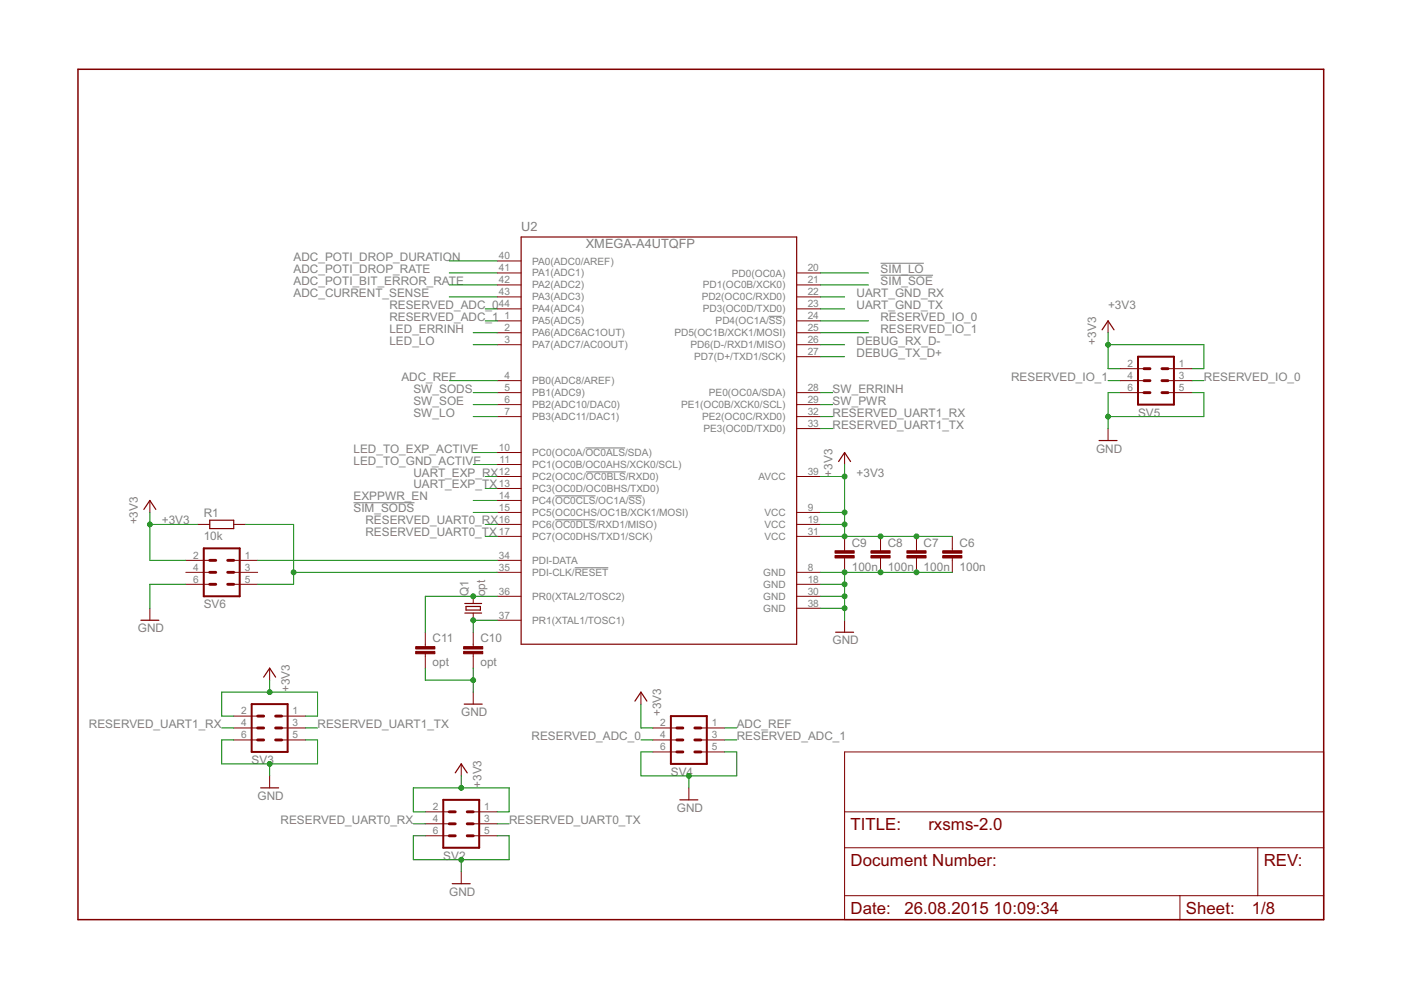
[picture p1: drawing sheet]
<svg xmlns="http://www.w3.org/2000/svg" width="297mm" height="210mm" viewBox="0 0 297 210" stroke-linecap="round" stroke-linejoin="round" font-family="sans-serif">
<path d="M186.7 58.4h11.1M186.7 55.8h9.2M163 67.1h2.8M124.1 95h8.4M75 106.6h12.9M117.7 105.1h8.6M117.7 110.2h8.6M124.2 100.1h8.5M133.3 105.1h2.8M121.9 120.4h7.1" fill="none" stroke="#808080" stroke-width=".21"/>
<g fill="none" stroke="#800000" stroke-width=".25">
<path d="M110.5 50.2h58.4v86.4h-58.4zM233.7 69.9l1.2-1.9 1.3 1.9M177.8 97.9l1.3-2 1.2 2M233 93.4h3.8M30.5 108l1.3-1.9 1.2 1.9M44.5 110.3h5.1v1.8h-5.1zM29.9 131.5h3.8M98.6 128h3.5M98.6 130h3.5M98.8 128.6h3.1v.7h-3.1zM177.2 134h3.8M55.9 143.6l1.3-1.9 1.2 1.9"/>
<path d="M98.4 149.3h3.8M134.6 148.7l1.3-2 1.3 2M55.3 167h3.8M96.5 163.9l1.3-1.9 1.3 1.9M144.1 169.6h3.9M95.9 187.4h3.8"/>
</g>
<g fill="none" stroke="#800000" stroke-width=".21">
<path d="M105.4 55.3h5.1M105.4 57.9h5.1M168.9 57.9h5.1M105.4 60.4h5.1M105.4 62.9h5.1M105.4 65.5h5.1M105.4 68h5.1M105.4 70.5h5.1M105.4 73.1h5.1M168.9 60.4h5.1M168.9 62.9h5.1M168.9 65.5h5.1"/>
<path d="M168.9 68h5.1M168.9 70.5h5.1M168.9 73.1h5.1M168.9 75.6h5.1M234.9 68v2.5M237.5 78.2h5M247.6 78.2h5.1M105.4 80.7h5.1M105.4 83.2h5.1M105.4 85.8h5.1M105.4 88.3h5.1M105.4 95.9h5.1"/>
<path d="M105.4 98.5h5.1M168.9 83.2h5.1M168.9 85.8h5.1M168.9 88.3h5.1M168.9 90.9h5.1M179.1 95.9v2.6M234.9 90.9v2.5M237.5 80.7h5M237.5 83.2h5M247.6 80.7h5.1M247.6 83.2h5.1M31.8 106.1v2.5"/>
<path d="M39.4 118.8h5.1M41.9 111.2h2.6M49.6 111.2h2.5M49.6 118.8h5M105.4 101h5.1M105.4 103.6h5.1M105.4 106.1h5.1M105.4 108.6h5.1M105.4 111.2h5.1M105.4 113.7h5.1M105.4 118.8h5.1M168.9 101h5.1"/>
<path d="M168.9 108.6h5.1M168.9 111.2h5.1M168.9 113.7h5.1M179.1 113.7v3.1M179.1 118.3v3M186.7 113.7v3.1M186.7 118.3v3M194.3 113.7v3.1M194.3 118.3v3M201.9 113.7v3.1M201.9 118.3v3M31.8 129v2.5"/>
<path d="M39.4 121.3h5.1M39.4 123.9h5.1M49.6 121.3h5M49.6 123.9h5M90.2 134v3.1M90.2 138.6v3.1M100.3 126.4v1.6M100.3 130v1.5M100.3 134v3.1M100.3 138.6v3.1M105.4 121.3h5.1M105.4 126.4h5.1"/>
<path d="M105.4 131.5h5.1M168.9 121.3h5.1M168.9 123.9h5.1M168.9 126.4h5.1M168.9 129h5.1M179.1 131.5v2.5M49.6 151.8h5M49.6 154.3h5M49.6 156.9h5M57.2 141.7v2.5M59.7 151.8h5.1M59.7 154.3h5.1"/>
<path d="M59.7 156.9h5.1M100.3 146.7v2.6M135.9 146.7v2.6M138.4 159.4h5.1M138.4 154.3h5.1M138.4 156.9h5.1M148.6 159.4h5.1M148.6 154.3h5.1M148.6 156.9h5.1M179.1 159.4h101.5v35.6h-101.5zM57.2 164.5v2.5M90.2 172.1h5"/>
<path d="M90.2 174.7h5M90.2 177.2h5M97.8 162v2.5M100.3 172.1h5.1M100.3 174.7h5.1M100.3 177.2h5.1M146 167v2.6M179.1 179.7h101.5M179.1 172.1h101.5M266.7 179.7v10.2M97.8 184.8v2.6M179.1 189.9h101.5"/>
<path d="M250.2 189.9v5.1"/>
</g>
<path d="M16.5 14.7h264.1v180.3h-264.1z" fill="none" stroke="#800000" stroke-width=".32"/>
<g fill="#800000" stroke="#800000" stroke-width=".21">
<path d="M199.9 117.8h4v.5h-4z"/>
<path d="M199.9 116.8h4v.5h-4z"/>
<path d="M192.3 117.8h4v.5h-4z"/>
<path d="M192.3 116.8h4v.5h-4z"/>
<path d="M184.7 117.8h4v.5h-4z"/>
<path d="M184.7 116.8h4v.5h-4z"/>
<path d="M177 117.8h4.1v.5h-4.1z"/>
<path d="M177 116.8h4.1v.5h-4.1z"/>
<path d="M98.3 138.1h4.1v.5h-4.1z"/>
<path d="M98.3 137.1h4.1v.5h-4.1z"/>
<path d="M88.1 138.1h4.1v.5h-4.1z"/>
<path d="M88.1 137.1h4.1v.5h-4.1z"/>
</g>
<path d="M241.3 75.6h7.6v10.2h-7.6zM43.2 116.3h7.6v10.1h-7.6zM53.4 149.3h7.6v10.1h-7.6zM142.2 151.8h7.7v10.2h-7.7zM94 169.6h7.6v10.1h-7.6z" fill="none" stroke="#800000" stroke-width=".42"/>
<g fill="none" stroke="#800000" stroke-width=".61">
<path d="M242.5 78.2h1.3M246.4 78.2h1.2M242.5 83.2h1.3M242.5 80.7h1.3M246.4 83.2h1.2M246.4 80.7h1.2M44.5 118.8h1.2M48.3 118.8h1.3M44.5 123.9h1.2M44.5 121.3h1.2M48.3 123.9h1.3M48.3 121.3h1.3"/>
<path d="M54.6 156.9h1.3M54.6 154.3h1.3M54.6 151.8h1.3M58.4 156.9h1.3M58.4 154.3h1.3M58.4 151.8h1.3M143.5 156.9h1.3M143.5 154.3h1.3M143.5 159.4h1.3M147.3 156.9h1.3M147.3 154.3h1.3M147.3 159.4h1.3"/>
<path d="M95.2 177.2h1.3M95.2 174.7h1.3M95.2 172.1h1.3M99.1 177.2h1.2M99.1 174.7h1.2M99.1 172.1h1.2"/>
</g>
<g fill="none" stroke="#008000" stroke-width=".21">
<path d="M95.2 55.3h10.2M95.2 57.9h10.2M174 57.9h10.1M95.2 62.9h10.2M95.2 60.4h10.2M100.3 73.1h5.1M100.3 70.5h5.1M102.9 65.5h2.5M102.9 68h2.5M174 73.1h5.1M174 62.9h5.1M174 75.6h5.1"/>
<path d="M174 65.5h5.1M174 60.4h10.1M174 70.5h10.1M174 68h10.1M234.9 70.5v7.7h2.6M234.9 73.1h20.3v5.1h-2.5M95.2 80.7h10.2M100.3 83.2h5.1M100.3 88.3h5.1M100.3 85.8h5.1M100.3 95.9h5.1M100.3 98.5h5.1"/>
<path d="M174 83.2h2.5M174 88.3h2.5M174 90.9h2.5M174 85.8h2.5M179.1 98.5v15.2M234.9 80.7h2.6M237.5 83.2h-2.6v7.7M252.7 83.2h2.5v5.1h-20.3M252.7 80.7h2.5M31.8 111.2h10.1M31.8 108.6v10.2h7.6M52.1 111.2h10.2v12.7h-7.7"/>
<path d="M54.6 118.8h50.8M100.3 108.6h5.1M100.3 106.1h5.1M102.9 101h2.5M102.9 113.7h2.5M102.9 111.2h2.5M102.9 103.6h2.5M174 101h5.1M174 113.7h27.9M174 111.2h5.1M174 108.6h5.1M39.4 123.9h-7.6v5.1"/>
<path d="M62.3 121.3h43.1M105.4 126.4h-15.2v7.6M105.4 131.5h-5.1v2.5M174 121.3h27.9M174 123.9h5.1M174 126.4h5.1M174 129h5.1M179.1 121.3v10.2M47 154.3h2.6M49.6 151.8h-2.6v-5.1h20.3v5.1h-2.5M49.6 156.9h-2.6v5.1h20.3v-5.1h-2.5M57.2 144.2v2.5"/>
<path d="M64.8 154.3h2.5M90.2 141.7v2.5h10.1M100.3 141.7v5M135.9 149.3v5h2.5M135.9 156.9h2.5M138.4 159.4h-2.5v5.1h20.3v-5.1h-2.5M153.7 154.3h2.5M153.7 156.9h2.5M57.2 162v2.5M87.6 174.7h2.6M90.2 172.1h-2.6v-5.1h20.3v5.1h-2.5M90.2 177.2h-2.6v5.1h20.3v-5.1h-2.5"/>
<path d="M97.8 164.5v2.5M105.4 174.7h2.5M146 164.5v2.5M97.8 182.3v2.5"/>
</g>
<g fill="#008000" stroke="#008000" stroke-width=".21">
<circle cx="186.7" cy="113.7" r=".51"/>
<circle cx="179.1" cy="113.7" r=".51"/>
<circle cx="179.1" cy="101" r=".51"/>
<circle cx="179.1" cy="111.2" r=".51"/>
<circle cx="179.1" cy="108.6" r=".51"/>
<circle cx="194.3" cy="113.7" r=".51"/>
<circle cx="31.8" cy="111.2" r=".51"/>
<circle cx="57.2" cy="146.7" r=".51"/>
<circle cx="234.9" cy="73.1" r=".51"/>
<circle cx="97.8" cy="167" r=".51"/>
<circle cx="179.1" cy="123.9" r=".51"/>
<circle cx="179.1" cy="126.4" r=".51"/>
<circle cx="179.1" cy="129" r=".51"/>
<circle cx="186.7" cy="121.3" r=".51"/>
<circle cx="194.3" cy="121.3" r=".51"/>
<circle cx="179.1" cy="121.3" r=".51"/>
<circle cx="100.3" cy="144.2" r=".51"/>
<circle cx="234.9" cy="88.3" r=".51"/>
<circle cx="57.2" cy="162" r=".51"/>
<circle cx="97.8" cy="182.3" r=".51"/>
<circle cx="146" cy="164.5" r=".51"/>
<circle cx="100.3" cy="131.5" r=".51"/>
<circle cx="100.3" cy="126.4" r=".51"/>
<circle cx="62.3" cy="121.3" r=".51"/>
</g>
<g font-size="4" fill="#800000">
<text x="180.3" y="175.9">TITLE:</text>
<text x="196.8" y="175.9">rxsms-2.0</text>
<text x="180.3" y="183.6">Document Number:</text>
<text x="267.9" y="183.6">REV:</text>
<text x="180.3" y="193.7">Date:</text>
<text x="191.8" y="193.7">26.08.2015</text>
<text x="210.7" y="193.7">10:09:34</text>
<text x="251.4" y="193.7">Sheet:</text>
<text x="265.4" y="193.7">1/8</text>
</g>
<g font-size="3" fill="#808080">
<text x="110.5" y="49">U2</text>
<text x="124.2" y="52.5">XMEGA-A4UTQFP</text>
</g>
<g font-size="2.8" fill="#808080">
<text x="62.2" y="55.3">ADC_POTI_DROP_DURATION</text>
<text x="62.2" y="57.9">ADC_POTI_DROP_RATE</text>
<text x="186.7" y="57.9">SIM_LO</text>
<text x="62.2" y="62.9">ADC_CURRENT_SENSE</text>
<text x="62.2" y="60.4">ADC_POTI_BIT_ERROR_RATE</text>
<text x="82.6" y="65.5">RESERVED_ADC_0</text>
<text x="181.6" y="65.5">UART_GND_TX</text>
<text x="181.6" y="62.9">UART_GND_RX</text>
<text x="186.7" y="60.4">SIM_SOE</text>
<text x="234.9" y="65.5">+3V3</text>
<text x="82.6" y="70.6">LED_ERRINH</text>
<text x="82.6" y="68">RESERVED_ADC_1</text>
<text x="186.7" y="68">RESERVED_IO_0</text>
<text x="186.7" y="70.6">RESERVED_IO_1</text>
<text x="82.6" y="73.1">LED_LO</text>
<text x="181.6" y="73.1">DEBUG_RX_D-</text>
<text x="181.6" y="75.6">DEBUG_TX_D+</text>
<text x="232.4" y="73.1" transform="rotate(-90 232.4 73.1)">+3V3</text>
<text x="85.1" y="80.7">ADC_REF</text>
<text x="87.6" y="83.3">SW_SODS</text>
<text x="176.5" y="83.3">SW_ERRINH</text>
<text x="214.4" y="80.7">RESERVED_IO_1</text>
<text x="255.2" y="80.7">RESERVED_IO_0</text>
<text x="87.6" y="85.8">SW_SOE</text>
<text x="87.6" y="88.3">SW_LO</text>
<text x="176.5" y="88.3">RESERVED_UART1_RX</text>
<text x="176.5" y="85.8">SW_PWR</text>
<text x="241.3" y="88.3">SV5</text>
<text x="74.9" y="96">LED_TO_EXP_ACTIVE</text>
<text x="176.5" y="90.9">RESERVED_UART1_TX</text>
<text x="232.4" y="96">GND</text>
<text x="74.9" y="98.5">LED_TO_GND_ACTIVE</text>
<text x="87.6" y="101">UART_EXP_RX</text>
<text x="176.5" y="101" transform="rotate(-90 176.5 101)">+3V3</text>
<text x="181.6" y="101">+3V3</text>
<text x="74.9" y="106.1">EXPPWR_EN</text>
<text x="87.6" y="103.6">UART_EXP_TX</text>
<text x="29.2" y="111.2" transform="rotate(-90 29.2 111.2)">+3V3</text>
<text x="34.3" y="111.2">+3V3</text>
<text x="43.2" y="109.7">R1</text>
<text x="74.9" y="108.6">SIM_SODS</text>
<text x="77.5" y="111.2">RESERVED_UART0_RX</text>
<text x="77.5" y="113.7">RESERVED_UART0_TX</text>
<text x="43.2" y="114.5">10k</text>
<text x="180.6" y="115.9">C9</text>
<text x="188.2" y="115.9">C8</text>
<text x="195.8" y="115.9">C7</text>
<text x="203.4" y="115.9">C6</text>
<text x="180.6" y="121">100n</text>
<text x="188.2" y="121">100n</text>
<text x="195.8" y="121">100n</text>
<text x="203.4" y="121">100n</text>
<text x="43.2" y="129">SV6</text>
<text x="99.3" y="126.4" transform="rotate(-90 99.3 126.4)">Q1</text>
<text x="102.9" y="126.4" transform="rotate(-90 102.9 126.4)">opt</text>
<text x="29.2" y="134">GND</text>
<text x="91.7" y="136.2">C11</text>
<text x="101.9" y="136.2">C10</text>
<text x="176.5" y="136.6">GND</text>
<text x="91.7" y="141.3">opt</text>
<text x="101.9" y="141.3">opt</text>
<text x="61.5" y="146.7" transform="rotate(-90 61.5 146.7)">+3V3</text>
<text x="18.9" y="154.4">RESERVED_UART1_RX</text>
<text x="67.3" y="154.4">RESERVED_UART1_TX</text>
<text x="97.8" y="151.8">GND</text>
<text x="140.2" y="151.8" transform="rotate(-90 140.2 151.8)">+3V3</text>
<text x="156.2" y="154.4">ADC_REF</text>
<text x="53.4" y="162">SV3</text>
<text x="112.7" y="156.9">RESERVED_ADC_0</text>
<text x="156.2" y="156.9">RESERVED_ADC_1</text>
<text x="102.1" y="167.1" transform="rotate(-90 102.1 167.1)">+3V3</text>
<text x="142.2" y="164.5">SV4</text>
<text x="54.6" y="169.6">GND</text>
<text x="143.5" y="172.1">GND</text>
<text x="59.5" y="174.7">RESERVED_UART0_RX</text>
<text x="108" y="174.7">RESERVED_UART0_TX</text>
<text x="94" y="182.3">SV2</text>
<text x="95.3" y="189.9">GND</text>
</g>
<g font-size="2.4" fill="#808080">
<text x="105.8" y="55">40</text>
<text x="105.8" y="57.5">41</text>
<text x="112.8" y="56.1">PA0(ADC0/AREF)</text>
<text x="112.8" y="58.6">PA1(ADC1)</text>
<text x="155.2" y="58.6">PD0(OC0A)</text>
<text x="171.2" y="57.5">20</text>
<text x="105.8" y="60">42</text>
<text x="105.8" y="62.6">43</text>
<text x="105.8" y="65.1">44</text>
<text x="112.8" y="61.2">PA2(ADC2)</text>
<text x="112.8" y="63.7">PA3(ADC3)</text>
<text x="148.8" y="63.7">PD2(OC0C/RXD0)</text>
<text x="149" y="61.2">PD1(OC0B/XCK0)</text>
<text x="171.2" y="60">21</text>
<text x="171.2" y="62.6">22</text>
<text x="171.2" y="65.1">23</text>
<text x="107" y="67.7">1</text>
<text x="107" y="70.2">2</text>
<text x="112.8" y="66.2">PA4(ADC4)</text>
<text x="112.8" y="68.8">PA5(ADC5)</text>
<text x="112.8" y="71.3">PA6(ADC6AC1OUT)</text>
<text x="143" y="71.3">PD5(OC1B/XCK1/MOSI)</text>
<text x="149" y="66.2">PD3(OC0D/TXD0)</text>
<text x="151.7" y="68.8">PD4(OC1A/SS)</text>
<text x="171.2" y="67.7">24</text>
<text x="171.2" y="70.2">25</text>
<text x="107" y="72.7">3</text>
<text x="112.8" y="73.9">PA7(ADC7/AC0OUT)</text>
<text x="146.4" y="73.9">PD6(D-/RXD1/MISO)</text>
<text x="147.2" y="76.4">PD7(D+/TXD1/SCK)</text>
<text x="171.2" y="72.7">26</text>
<text x="171.2" y="75.3">27</text>
<text x="239" y="77.8">2</text>
<text x="250" y="77.8">1</text>
<text x="107" y="80.4">4</text>
<text x="107" y="82.9">5</text>
<text x="112.8" y="81.5">PB0(ADC8/AREF)</text>
<text x="171.2" y="82.9">28</text>
<text x="239" y="80.4">4</text>
<text x="239" y="82.9">6</text>
<text x="250" y="80.4">3</text>
<text x="250" y="82.9">5</text>
<text x="107" y="85.4">6</text>
<text x="107" y="88">7</text>
<text x="112.8" y="84">PB1(ADC9)</text>
<text x="112.8" y="86.6">PB2(ADC10/DAC0)</text>
<text x="112.8" y="89.1">PB3(ADC11/DAC1)</text>
<text x="144.4" y="86.6">PE1(OC0B/XCK0/SCL)</text>
<text x="148.9" y="89.1">PE2(OC0C/RXD0)</text>
<text x="150.3" y="84">PE0(OC0A/SDA)</text>
<text x="171.2" y="85.4">29</text>
<text x="171.2" y="88">32</text>
<text x="105.8" y="95.6">10</text>
<text x="149.1" y="91.6">PE3(OC0D/TXD0)</text>
<text x="171.2" y="90.5">33</text>
<text x="105.8" y="100.7">12</text>
<text x="105.9" y="98.1">11</text>
<text x="112.8" y="96.7">PC0(OC0A/OC0ALS/SDA)</text>
<text x="112.8" y="99.3">PC1(OC0B/OC0AHS/XCK0/SCL)</text>
<text x="112.8" y="101.8">PC2(OC0C/OC0BLS/RXD0)</text>
<text x="160.8" y="101.8">AVCC</text>
<text x="171.2" y="100.7">39</text>
<text x="105.8" y="103.2">13</text>
<text x="105.8" y="105.8">14</text>
<text x="112.8" y="104.3">PC3(OC0D/OC0BHS/TXD0)</text>
<text x="112.8" y="106.9">PC4(OC0CLS/OC1A/SS)</text>
<text x="105.8" y="108.3">15</text>
<text x="105.8" y="110.8">16</text>
<text x="105.8" y="113.4">17</text>
<text x="112.8" y="109.4">PC5(OC0CHS/OC1B/XCK1/MOSI)</text>
<text x="112.8" y="112">PC6(OC0DLS/RXD1/MISO)</text>
<text x="162.1" y="109.4">VCC</text>
<text x="162.1" y="112">VCC</text>
<text x="171.2" y="108.3">9</text>
<text x="171.2" y="110.8">19</text>
<text x="171.2" y="113.4">31</text>
<text x="40.9" y="118.5">2</text>
<text x="51.9" y="118.5">1</text>
<text x="105.8" y="118.5">34</text>
<text x="112.8" y="114.5">PC7(OC0DHS/TXD1/SCK)</text>
<text x="112.8" y="119.6">PDI-DATA</text>
<text x="162.1" y="114.5">VCC</text>
<text x="40.9" y="121">4</text>
<text x="40.9" y="123.5">6</text>
<text x="51.9" y="121">3</text>
<text x="51.9" y="123.5">5</text>
<text x="105.8" y="121">35</text>
<text x="112.8" y="122.1">PDI-CLK/RESET</text>
<text x="161.8" y="122.1">GND</text>
<text x="161.8" y="124.6">GND</text>
<text x="171.2" y="121">8</text>
<text x="171.2" y="123.5">18</text>
<text x="105.8" y="126.1">36</text>
<text x="105.8" y="131.1">37</text>
<text x="112.8" y="127.2">PR0(XTAL2/TOSC2)</text>
<text x="161.8" y="127.2">GND</text>
<text x="161.8" y="129.7">GND</text>
<text x="171.2" y="126.1">30</text>
<text x="171.2" y="128.6">38</text>
<text x="112.8" y="132.3">PR1(XTAL1/TOSC1)</text>
<text x="51.1" y="151.5">2</text>
<text x="51.1" y="154">4</text>
<text x="62" y="151.5">1</text>
<text x="62" y="154">3</text>
<text x="140" y="154">2</text>
<text x="150.9" y="154">1</text>
<text x="51.1" y="156.5">6</text>
<text x="62" y="156.5">5</text>
<text x="140" y="156.5">4</text>
<text x="140" y="159.1">6</text>
<text x="150.9" y="156.5">3</text>
<text x="150.9" y="159.1">5</text>
<text x="91.7" y="171.8">2</text>
<text x="102.7" y="171.8">1</text>
<text x="91.7" y="174.3">4</text>
<text x="91.7" y="176.9">6</text>
<text x="102.7" y="174.3">3</text>
<text x="102.7" y="176.9">5</text>
</g>
</svg>
